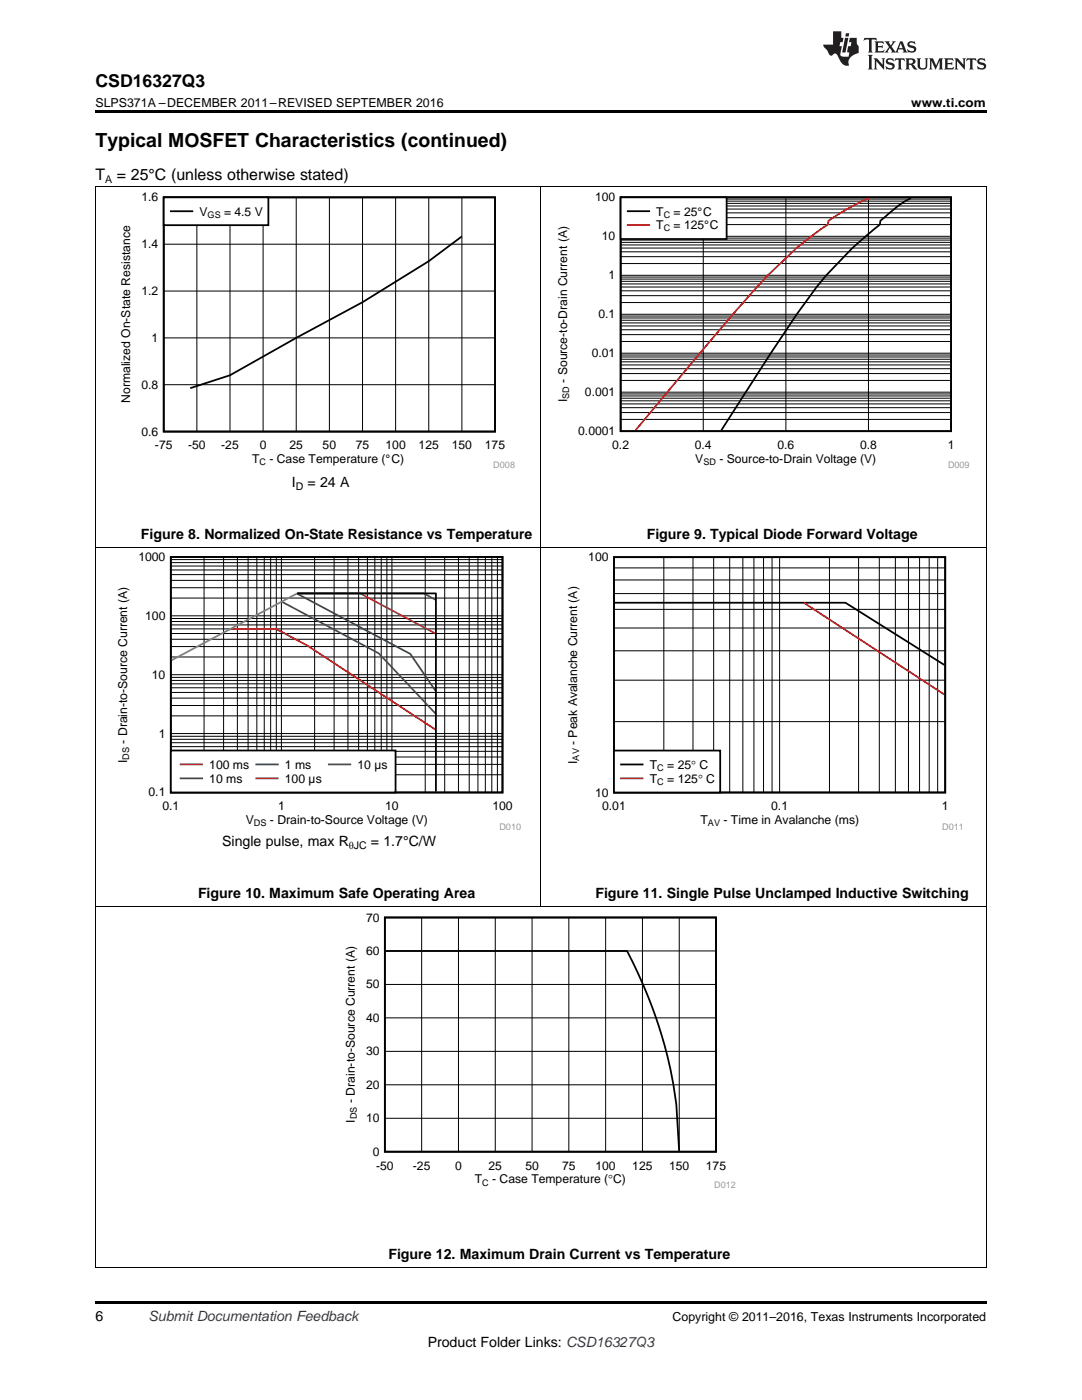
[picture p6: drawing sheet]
<svg xmlns="http://www.w3.org/2000/svg" width="216mm" height="279mm" viewBox="0 0 216 279" stroke-linecap="round" stroke-linejoin="round" font-family="sans-serif">
<path d="M19 259.7h177.8v.5h-177.8z" fill="#000"/>
<path d="M19.1 181v72M196.8 181v72M19 253h177.8" fill="none" stroke="#000" stroke-width=".2"/>
<path d="M68.7 181.7h78.5v56h-78.5z" fill-rule="evenodd" fill="#fff"/>
<path d="M76.8 183.1h66.1v46.8h-66.1zM77 189.8h48.1a91.6 91.6 0 0 1 9.8 30.5l.6 9.4" fill="none" stroke="#000" stroke-width=".35"/>
<g fill="none" stroke="#000" stroke-width=".2">
<path d="M19.1 109.3v71.7M107.9 109.3v71.7M196.8 109.3v71.7M19 180.9h177.8M76.8 196.5h66.1M76.8 189.8h66.1M84.1 183.1v46.8M91.5 183.1v46.8M98.8 183.1v46.8M106.2 183.1v46.8M113.5 183.1v46.8M120.8 183.1v46.8"/>
<path d="M128.2 183.1v46.8M135.5 183.1v46.8M76.8 216.5h66.1M76.8 209.8h66.1M76.8 203.1h66.1M76.8 223.2h66.1"/>
</g>
<path d="M23 110.2h80.9v55.4h-80.9z" fill-rule="evenodd" fill="#fff"/>
<path d="M34.1 111.2h66.2v47h-66.2zM59.3 118.4h27.7v39.6" fill="none" stroke="#000" stroke-width=".35"/>
<g fill="none" stroke="#000" stroke-width=".2">
<path d="M34.1 119.4h66.2M34.1 117.3h66.2M34.1 115.8h66.2M34.1 114.7h66.2M34.1 113.7h66.2M34.1 113h66.2M34.1 112.3h66.2M34.1 111.7h66.2M40.7 111.2v47M44.6 111.2v47M47.4 111.2v47M49.5 111.2v47"/>
<path d="M51.2 111.2v47M52.7 111.2v47M54 111.2v47M55.1 111.2v47M56.2 111.2v47M62.8 111.2v47M66.7 111.2v47M69.4 111.2v47M71.6 111.2v47M73.3 111.2v47M74.8 111.2v47M76.1 111.2v47"/>
<path d="M77.2 111.2v47M78.2 111.2v47M84.8 111.2v47M88.7 111.2v47M91.5 111.2v47M93.6 111.2v47M95.4 111.2v47M96.8 111.2v47M98.1 111.2v47M99.2 111.2v47M34.1 139.3h66.2M34.1 138.2h66.2"/>
<path d="M34.1 137.3h66.2M34.1 136.5h66.2M34.1 135.8h66.2M34.1 135.2h66.2M34.1 134.7h66.2M34.1 131.1h66.2M34.1 129h66.2M34.1 127.6h66.2M34.1 126.4h66.2M34.1 125.5h66.2M34.1 124.7h66.2M34.1 124h66.2"/>
<path d="M34.1 123.4h66.2M34.1 122.9h66.2M34.1 154.6h66.2M34.1 152.5h66.2M34.1 151.1h66.2M34.1 149.9h66.2M34.1 149h66.2M34.1 148.2h66.2M34.1 147.5h66.2M34.1 146.9h66.2M34.1 146.4h66.2M34.1 142.9h66.2"/>
<path d="M34.1 140.8h66.2"/>
</g>
<path d="M46 125.5h9.1l6.2 3.3 25.7 16.9" fill="none" stroke="#f00" stroke-width=".35"/>
<path d="M56.2 120.1l19.4 10.3 11.4 12.1" fill="none" stroke="#295c75" stroke-width=".35"/>
<path d="M59.3 118.5l22.6 12 5.1 7.5" fill="none" stroke="#286b49" stroke-width=".35"/>
<path d="M59.3 118.4h12.6l15.1 8.1" fill="none" stroke="#9e3a3a" stroke-width=".35"/>
<path d="M59.3 118.4h25.2l2.5 1.3" fill="none" stroke="#68275f" stroke-width=".35"/>
<path d="M59.3 118.4l-25.1 13.4" fill="none" stroke="#808080" stroke-width=".35"/>
<path d="M34.1 149.8h44.8v8.4h-44.8z" fill-rule="evenodd" fill="#fff"/>
<path d="M34.1 149.8h44.8v8.4h-44.8z" fill="none" stroke="#000" stroke-width=".35"/>
<path d="M36 152.6h4.3" fill="none" stroke="#f00" stroke-width=".35"/>
<path d="M36 155.3h4.3" fill="none" stroke="#295c75" stroke-width=".35"/>
<path d="M51.1 152.6h4.3" fill="none" stroke="#286b49" stroke-width=".35"/>
<path d="M51.1 155.3h4.3" fill="none" stroke="#9e3a3a" stroke-width=".35"/>
<path d="M65.6 152.6h4.3" fill="none" stroke="#68275f" stroke-width=".35"/>
<path d="M112.8 110.3h79.2v55.3h-79.2z" fill-rule="evenodd" fill="#fff"/>
<path d="M122.5 111.2h66.1v47h-66.1zM122.7 120.3h46l19.7 12.4" fill="none" stroke="#000" stroke-width=".35"/>
<g fill="none" stroke="#000" stroke-width=".2">
<path d="M122.5 118.5h66.1M122.5 115.7h66.1M122.5 113.3h66.1M132.5 111.2v47M138.3 111.2v47M142.4 111.2v47M145.6 111.2v47M148.2 111.2v47M150.4 111.2v47M152.4 111.2v47M154.1 111.2v47M155.6 111.2v47"/>
<path d="M165.5 111.2v47M171.3 111.2v47M175.5 111.2v47M178.7 111.2v47M181.3 111.2v47M183.5 111.2v47M185.4 111.2v47M187.1 111.2v47M122.5 135.7h66.1M122.5 129.9h66.1M122.5 125.3h66.1M122.5 121.6h66.1"/>
<path d="M122.5 144h66.1"/>
</g>
<path d="M160.4 120.3l28 18.3" fill="none" stroke="#f00" stroke-width=".35"/>
<path d="M122.5 149.8h21.2v8.4h-21.2z" fill-rule="evenodd" fill="#fff"/>
<path d="M122.5 149.8h21.2v8.4h-21.2zM123.9 152.6h4.3" fill="none" stroke="#000" stroke-width=".35"/>
<path d="M123.9 155.3h4.3" fill="none" stroke="#f00" stroke-width=".35"/>
<path d="M19.1 37.3v72M107.9 37.3v72M196.8 37.3v72M19 109.2h177.8" fill="none" stroke="#000" stroke-width=".2"/>
<path d="M23.9 38h79.2v55.9h-79.2z" fill-rule="evenodd" fill="#fff"/>
<path d="M32.7 39.4h66.1v46.7h-66.1zM92.2 47.2l-6.6 4.9-13.3 8.2-13.2 7.1-13.2 7.5-7.9 2.6" fill="none" stroke="#000" stroke-width=".35"/>
<g fill="none" stroke="#000" stroke-width=".2">
<path d="M39.3 39.4v46.7M45.9 39.4v46.7M52.5 39.4v46.7M59.1 39.4v46.7M65.7 39.4v46.7M72.3 39.4v46.7M78.9 39.4v46.7M85.6 39.4v46.7M92.2 39.4v46.7M32.7 58.1h66.1M32.7 48.7h66.1M32.7 76.8h66.1"/>
<path d="M32.7 67.4h66.1"/>
</g>
<path d="M32.7 39.4h20.9v5.5h-20.9z" fill-rule="evenodd" fill="#fff"/>
<path d="M32.7 39.4h20.9v5.5h-20.9zM34.1 42.2h4.3" fill="none" stroke="#000" stroke-width=".35"/>
<path d="M111.1 38h82.6v55.9h-82.6z" fill-rule="evenodd" fill="#fff"/>
<path d="M123.8 39.4h66v46.7h-66zM181.8 39.6a24.5 24.5 0 0 0-6.1 4.5l-.1 .7a73.5 73.5 0 0 0-16.6 17.9l-5.2 7.8-9.9 15.4" fill="none" stroke="#000" stroke-width=".35"/>
<g fill="none" stroke="#000" stroke-width=".2">
<path d="M123.8 39.7h66M140.3 39.4v46.7M156.8 39.4v46.7M173.3 39.4v46.7M123.8 59h66M123.8 58h66M123.8 57.3h66M123.8 56.7h66M123.8 56.1h66M123.8 55.7h66M123.8 55.3h66M123.8 54.9h66"/>
<path d="M123.8 52.6h66M123.8 51.2h66M123.8 50.3h66M123.8 49.5h66M123.8 48.9h66M123.8 48.4h66M123.8 47.9h66M123.8 47.5h66M123.8 47.2h66M123.8 44.8h66M123.8 43.4h66M123.8 42.5h66"/>
<path d="M123.8 41.7h66M123.8 41.1h66M123.8 40.6h66M123.8 40.1h66M123.8 80h66M123.8 79.5h66M123.8 79h66M123.8 78.6h66M123.8 78.3h66M123.8 75.9h66M123.8 74.6h66M123.8 73.6h66"/>
<path d="M123.8 72.8h66M123.8 72.2h66M123.8 71.7h66M123.8 71.2h66M123.8 70.9h66M123.8 70.5h66M123.8 68.2h66M123.8 66.8h66M123.8 65.8h66M123.8 65.1h66M123.8 64.4h66M123.8 63.9h66"/>
<path d="M123.8 63.5h66M123.8 63.1h66M123.8 62.7h66M123.8 60.4h66M123.8 83.7h66M123.8 82.3h66M123.8 81.4h66M123.8 80.6h66"/>
</g>
<path d="M173.5 39.6a42.2 42.2 0 0 0-8.2 4.5l-.1 .7a70.4 70.4 0 0 0-14.2 12.5l-4.8 5.4-19.4 23.2" fill="none" stroke="#f00" stroke-width=".35"/>
<path d="M123.8 39.4h21.2v8.3h-21.2z" fill-rule="evenodd" fill="#fff"/>
<path d="M123.8 39.4h21.2v8.3h-21.2zM125.3 42.1h4.2" fill="none" stroke="#000" stroke-width=".35"/>
<path d="M125.3 44.9h4.2" fill="none" stroke="#f00" stroke-width=".35"/>
<path d="M19 37.2h177.8" fill="none" stroke="#000" stroke-width=".2"/>
<path d="M19 22h177.8v.5h-177.8z" fill="#000"/>
<g fill="#231f20">
<path d="M172.5 7.6l-.1 .5 .4-.2h.6v.1v2.1l-.2 .4h.9l-.2-.4v-2.1l.1-.1h.5l.5 .2-.2-.5zM174.5 8.3l.2 .3v1.5l-.2 .4h1.8l.2-.6a1.04 1.04 0 0 1-1.3 .2v-.7h.6l.3 .2v-.6l-.3 .2h-.6v-.6l.8-.1 .4 .3-.2-.5zM176.5 8.3l.9 1.1-.9 1.1h.8l-.2-.2 .4-.7 .5 .7-.2 .2h1.5l-.2-.2 .2-.4h.9l.1 .4-.2 .2h1l-.3-.3-.7-1.9h-.5l-.9 2-.8-1 .9-1h-.8l.1 .3-.4 .5-.3-.6 .1-.2zM179.7 8.6l.4 1h-.7zM181.3 8.4a.63 .63 0 0 0-.2 .7 .63 .63 0 0 0 .6 .4l.6 .2 .1 .2a.75 .75 0 0 1-.7 .4 .75 .75 0 0 1-.6-.5l.1 .7 .1-.1a1.11 1.11 0 0 0 1.5-.6 1.13 1.13 0 0 0-1.2-.8l-.1-.4a1.04 1.04 0 0 1 1.2 .2l-.2-.5-.2 .1-.4-.2zM173.2 10.9l.2 .4v2.2l-.2 .4h1l-.3-.4v-2.2l.3-.4zM174.3 11.6l.3 .4v1.5l-.3 .4h.8l-.2-.4v-1.3l1.5 1.7v-1.9l.2-.4h-.7l.2 .4v.9l-1.1-1.3zM177 11.8a.62 .62 0 0 0-.2 .7 .62 .62 0 0 0 .6 .4l.6 .1 .1 .3a.76 .76 0 0 1-.7 .3 .76 .76 0 0 1-.7-.4l.2 .7 .1-.1a1.11 1.11 0 0 0 1.5-.6 1.13 1.13 0 0 0-1.2-.8l-.1-.4a1.04 1.04 0 0 1 1.2 .2l-.2-.6-.2 .1-.5-.1zM178.7 11.6l-.2 .6a.61 .61 0 0 1 .8-.3v1.6l-.2 .4h.9l-.2-.4v-1.6a.63 .63 0 0 1 .7 .3l-.1-.6zM180.6 11.6l.3 .4v1.5l-.3 .4h1l-.2-.2-.1-.8 .6 .2a.76 .76 0 0 0 1.2 .7l-1-1a.58 .58 0 0 0 .6-.5 .58 .58 0 0 0-.5-.6zM181.4 11.9h.1a.45 .45 0 0 1 .5 .1 .45 .45 0 0 1 .1 .5l-.8 .2zM182.9 11.6l.2 .2a2.17 2.17 0 0 0 .3 1.9 .99 .99 0 0 0 1.6-.6v-1.1l.2-.4h-.7l.2 .2a1.92 1.92 0 0 1-.2 1.8 .6 .6 0 0 1-.9-.5v-1.1l.2-.4zM185.4 11.6l.2 .4v1.5l-.2 .4h.7l-.2-.4v-1.4l.8 1.8 .8-1.8v1.4l-.2 .4h.9l-.2-.4v-1.5l.2-.4h-.8l-.6 1.5-.6-1.5zM188.4 11.6l.2 .4v1.5l-.2 .4h1.8l.1-.6a1.04 1.04 0 0 1-1.2 .1v-.6h.5l.4 .2v-.6l-.4 .2h-.5v-.7h.8l.3 .3-.1-.6zM190.5 11.6l.2 .4v1.5l-.2 .4h.7l-.2-.4v-1.3l1.5 1.7v-1.9l.2-.4h-.7l.2 .4v.9l-1.1-1.3zM192.9 11.6l-.1 .6a.61 .61 0 0 1 .7-.3l.1 1.6-.3 .4h1l-.3-.4 .1-1.6a.63 .63 0 0 1 .7 .3l-.1-.6zM195.2 11.8a.62 .62 0 0 0-.2 .7 .62 .62 0 0 0 .6 .4l.6 .1 .1 .3a.76 .76 0 0 1-.7 .3 .76 .76 0 0 1-.6-.4l.1 .7 .1-.1a1.11 1.11 0 0 0 1.6-.6 1.13 1.13 0 0 0-1.3-.8l-.1-.4a1.04 1.04 0 0 1 1.2 .2l-.1-.6-.2 .1-.5-.1z"/>
<path d="M166.2 6.3v2.6h-1.9v.4l.8 .9a.91 .91 0 0 0 1 .8 .56 .56 0 0 1 .5-.3 .56 .56 0 0 1 .5 .3l.4 .8a1.53 1.53 0 0 0 1.9 1.2 1.54 1.54 0 0 1 1-2.1l.9-.3v-1.4a1.52 1.52 0 0 1-.4-1.6h-1.3l-.2 .8h.5l-.2 .8h-.5l-.1 1v.2l.4 .1-.2 .8a1.93 1.93 0 0 1-1.6-.3l.3-1.8h-.5l.2-.8h.4l.2-.8h-.4v-1.3zM168.6 7.6l-.6 2.9h.7l.6-2.9zM168.8 6.6l-.1 .7h.6l.2-.7z"/>
</g>
<text font-size="3.9" x="19" y="29.3">Typical MOSFET Characteristics (continued)</text>
<text font-size="3.5" x="19" y="17.3">CSD16327Q3</text>
<g font-size="3.2">
<text x="19" y="36">T</text>
<text x="23.3" y="36">= 25°C (unless otherwise stated)</text>
</g>
<g font-size="2.8">
<text x="58.2" y="97.2">I</text>
<text x="61.4" y="97.2">= 24 A</text>
<text x="28.1" y="107.5">Figure 8. Normalized On-State Resistance vs Temperature</text>
<text x="129" y="107.5">Figure 9. Typical Diode Forward Voltage</text>
<text x="44.3" y="168.9">Single pulse, max R</text>
<text x="74" y="168.9">= 1.7°C/W</text>
<text x="39.5" y="179.2">Figure 10. Maximum Safe Operating Area</text>
<text x="118.8" y="179.2">Figure 11. Single Pulse Unclamped Inductive Switching</text>
<text x="77.5" y="251.2">Figure 12. Maximum Drain Current vs Temperature</text>
<text x="19" y="263.6">6</text>
<text x="85.3" y="268.9">Product Folder Links: CSD16327Q3</text>
</g>
<text font-size="2.8" fill="#0000c8" x="29.6" y="263.6">Submit Documentation Feedback</text>
<g font-size="2.5">
<text x="19" y="21.4">SLPS371A –DECEMBER 2011–REVISED SEPTEMBER 2016</text>
<text x="181.8" y="21.4">www.ti.com</text>
<text x="134.2" y="263.6">Copyright © 2011–2016, Texas Instruments Incorporated</text>
</g>
<g font-size="2.4">
<text x="28.2" y="40.2">1.6</text>
<text x="118.7" y="40.2">100</text>
<text x="39.8" y="43">V</text>
<text x="44.7" y="43">= 4.5 V</text>
<text x="120.1" y="48">10</text>
<text x="131" y="43">T</text>
<text x="131" y="45.8">T</text>
<text x="134.4" y="43">= 25° C</text>
<text x="134.4" y="45.8">= 125° C</text>
<text x="28.2" y="49.5">1.4</text>
<text x="28.2" y="58.9">1.2</text>
<text x="121.4" y="55.7">1</text>
<text x="119.4" y="63.5">0.1</text>
<text x="30.3" y="68.2">1</text>
<text x="118.1" y="71.3">0.01</text>
<text x="28.2" y="77.6">0.8</text>
<text x="113.1" y="76.4" transform="rotate(-90 113.1 76.4)">- Source-to-Drain Current (A)</text>
<text x="26" y="80.4" transform="rotate(-90 26 80.4)">Normalized On-State Resistance</text>
<text x="113.1" y="80.2" transform="rotate(-90 113.1 80.2)">I</text>
<text x="116.7" y="79.1">0.001</text>
<text x="28.2" y="86.9">0.6</text>
<text x="30.9" y="89.7">-75</text>
<text x="37.5" y="89.7">-50</text>
<text x="44.1" y="89.7">-25</text>
<text x="51.8" y="89.7">0</text>
<text x="57.8" y="89.7">25</text>
<text x="64.4" y="89.7">50</text>
<text x="71" y="89.7">75</text>
<text x="76.9" y="89.7">100</text>
<text x="83.5" y="89.7">125</text>
<text x="90.1" y="89.7">150</text>
<text x="96.7" y="89.7">175</text>
<text x="115.4" y="86.8">0.0001</text>
<text x="122.2" y="89.6">0.2</text>
<text x="138.7" y="89.6">0.4</text>
<text x="155.1" y="89.6">0.6</text>
<text x="171.6" y="89.6">0.8</text>
<text x="189.1" y="89.6">1</text>
<text x="50.3" y="92.5">T</text>
<text x="53.8" y="92.5">- Case Temperature (° C)</text>
<text x="138.7" y="92.4">V</text>
<text x="143.5" y="92.4">- Source-to-Drain Voltage (V)</text>
<text x="27.6" y="111.9">1000</text>
<text x="117.4" y="112">100</text>
<text x="29" y="123.7">100</text>
<text x="30.3" y="135.5">10</text>
<text x="25.4" y="148.4" transform="rotate(-90 25.4 148.4)">- Drain-to-Source Current (A)</text>
<text x="31.7" y="147.2">1</text>
<text x="115.2" y="148.7" transform="rotate(-90 115.2 148.7)">- Peak Avalanche Current (A)</text>
<text x="25.4" y="152.3" transform="rotate(-90 25.4 152.3)">I</text>
<text x="41.8" y="153.4">100 ms</text>
<text x="56.9" y="153.4">1 ms</text>
<text x="71.3" y="153.4">10 µs</text>
<text x="115.2" y="152.5" transform="rotate(-90 115.2 152.5)">I</text>
<text x="129.6" y="153.4">T</text>
<text x="133.1" y="153.4">= 25q</text>
<text x="139.6" y="153.4">C</text>
<text x="29.6" y="159">0.1</text>
<text x="32.4" y="161.7">0.1</text>
<text x="41.8" y="156.2">10 ms</text>
<text x="55.5" y="161.7">1</text>
<text x="56.9" y="156.2">100 µs</text>
<text x="76.9" y="161.7">10</text>
<text x="98.2" y="161.7">100</text>
<text x="118.7" y="159">10</text>
<text x="120.1" y="161.7">0.01</text>
<text x="129.6" y="156.2">T</text>
<text x="133.1" y="156.2">= 125q C</text>
<text x="153.9" y="161.7">0.1</text>
<text x="187.9" y="161.7">1</text>
<text x="49" y="164.5">V</text>
<text x="53.9" y="164.5">- Drain-to-Source Voltage (V)</text>
<text x="139.8" y="164.5">T</text>
<text x="144.4" y="164.5">- Time in Avalanche (ms)</text>
<text x="73" y="183.9">70</text>
<text x="73" y="190.6">60</text>
<text x="73" y="197.3">50</text>
<text x="73" y="203.9">40</text>
<text x="73" y="210.6">30</text>
<text x="70.8" y="220.1" transform="rotate(-90 70.8 220.1)">- Drain-to-Source Current (A)</text>
<text x="73" y="217.3">20</text>
<text x="70.8" y="224" transform="rotate(-90 70.8 224)">I</text>
<text x="73" y="224">10</text>
<text x="74.4" y="230.6">0</text>
<text x="75" y="233.4">-50</text>
<text x="82.4" y="233.4">-25</text>
<text x="90.8" y="233.4">0</text>
<text x="97.5" y="233.4">25</text>
<text x="104.8" y="233.4">50</text>
<text x="112.2" y="233.4">75</text>
<text x="118.8" y="233.4">100</text>
<text x="126.2" y="233.4">125</text>
<text x="133.5" y="233.4">150</text>
<text x="140.9" y="233.4">175</text>
<text x="94.8" y="236.2">T</text>
<text x="98.2" y="236.2">- Case Temperature (qC)</text>
</g>
<g font-size="2.1">
<text x="21" y="36.6">A</text>
<text x="59" y="97.8">D</text>
<text x="69.6" y="169.4">θJC</text>
</g>
<g font-size="1.8">
<text x="41.4" y="43.4">GS</text>
<text x="132.4" y="43.4">C</text>
<text x="132.4" y="46.2">C</text>
<text x="113.6" y="79.5" transform="rotate(-90 113.6 79.5)">SD</text>
<text x="51.8" y="92.9">C</text>
<text x="140.4" y="92.8">SD</text>
<text x="25.8" y="151.6" transform="rotate(-90 25.8 151.6)">DS</text>
<text x="115.6" y="151.8" transform="rotate(-90 115.6 151.8)">AV</text>
<text x="131.1" y="153.8">C</text>
<text x="131.1" y="156.6">C</text>
<text x="50.7" y="164.9">DS</text>
<text x="141.3" y="164.9">AV</text>
<text x="71.2" y="223.3" transform="rotate(-90 71.2 223.3)">DS</text>
<text x="96.2" y="236.6">C</text>
</g>
<g font-size="1.8" fill="#999">
<text x="98.4" y="93.4">D008</text>
<text x="189.2" y="93.4">D009</text>
<text x="99.7" y="165.6">D010</text>
<text x="188" y="165.6">D011</text>
<text x="142.5" y="237.1">D012</text>
</g>
</svg>
